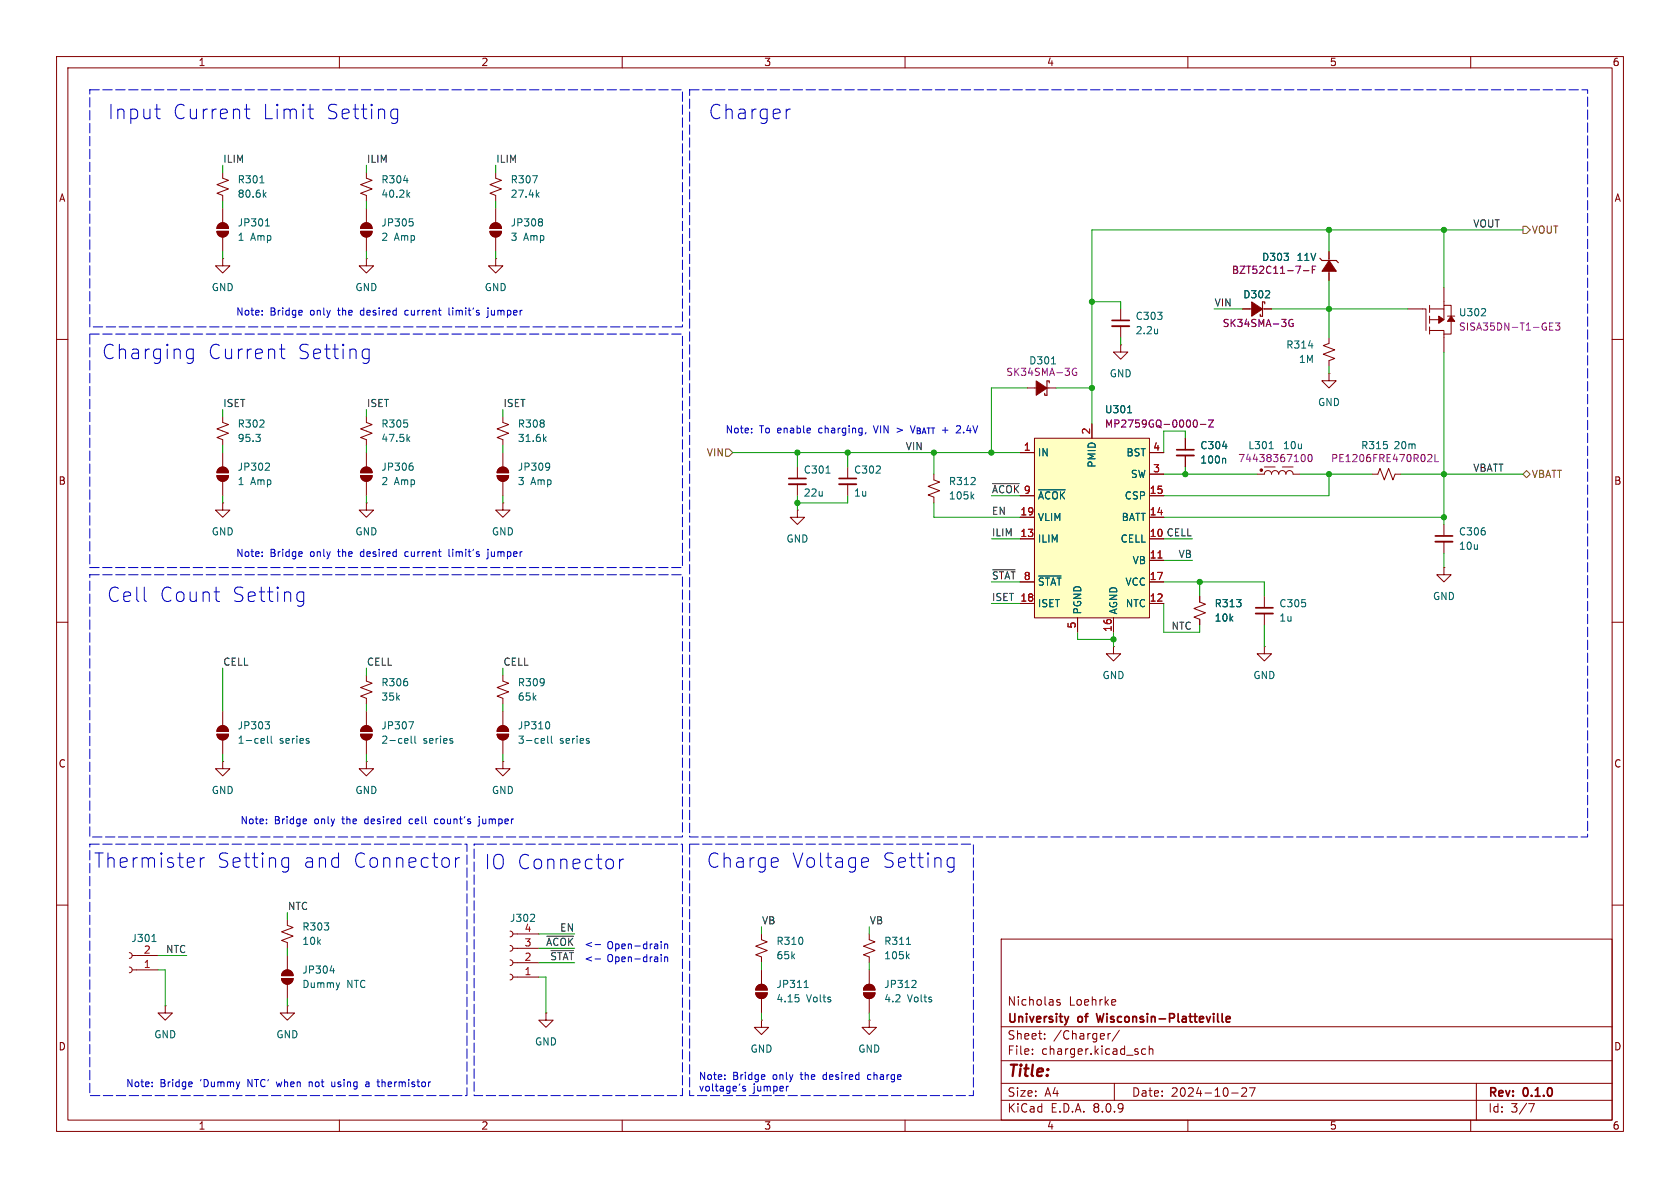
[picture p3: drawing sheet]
<svg xmlns="http://www.w3.org/2000/svg" width="297mm" height="210mm" viewBox="0 0 297 210" stroke-linecap="round" stroke-linejoin="round" font-family="sans-serif">
<g fill="none" stroke="#840000" stroke-width=".18">
<path d="M10 10h277v190h-277zM12 12h273v186h-273zM60 10v2M110 10v2M160 10v2M210 10v2M260 10v2M38.6 39.7a1.02 1.02 0 0 1 1.2-.2 1.02 1.02 0 0 1 .6 .9h-2zM39.4 30.5v1l1 .4-2 .7 2 .8-2 .8 1 .3v1.1M39.4 36.8v2.6M64 39.7a1.02 1.02 0 0 1 1.2-.2 1.02 1.02 0 0 1 .6 .9h-2zM64.8 30.5v1l1 .4-2 .7 2 .8-2 .8 1 .3v1.1"/>
<path d="M64.8 36.8v2.6M86.9 39.7a1.02 1.02 0 0 1 1.1-.2 1.02 1.02 0 0 1 .6 .9h-2zM87.6 30.5v1l1 .4-2 .7 2 .8-2 .8 1 .3v1.1M87.6 36.8v2.6M38.4 40.9h2a1.02 1.02 0 0 1-1 1 1.02 1.02 0 0 1-1-1zM39.4 45.7v1.3h1.2l-1.2 1.3-1.3-1.3h1.3M39.4 45.7h.1M39.4 41.9v2.6M63.8 40.9h2a1.02 1.02 0 0 1-1 1 1.02 1.02 0 0 1-1-1zM64.8 45.7v1.3h1.2l-1.2 1.3-1.3-1.3h1.3M64.8 45.7h.1M64.8 41.9v2.6"/>
<path d="M86.6 40.9h2a1.02 1.02 0 0 1-1 1 1.02 1.02 0 0 1-1-1zM87.6 45.7v1.3h1.3l-1.3 1.3-1.2-1.3h1.2M87.6 45.7h.1M87.6 41.9v2.6M198.1 54.6v2M198.1 57.7v2M219.7 54.6h5.1M234.9 59.7v1l-1 .4 2.1 .7-2.1 .8 2.1 .8-1.1 .4v1M234.9 44.5v5M248.9 54.6h3.2v3.8M252.7 54.6h2.6v1.9M252.7 58.4h2.6v.7"/>
<path d="M252.7 54v1.2M252.7 55.9v1.3M252.7 57.8v1.3M252.7 56.5h1.9M255.3 54.6v-.6h1.2v1.9M255.3 50.8v3.2M255.3 59.1v3.1M255.9 55.9h1.3M256.5 56.5v2.6h-1.2M10 60h2M39.4 73.7v1l1 .4-2 .7 2 .8-2 .7 1 .4v1M64.8 73.7v1l1 .4-2 .7 2 .8-2 .7 1 .4v1"/>
<path d="M88.9 73.7v1l1 .4-2 .7 2 .8-2 .7 1 .4v1M198.1 61v1.2h1.3l-1.3 1.3-1.3-1.3h1.3M198.1 61h.1M209.5 77.5v2M234.9 66v1.3h1.3l-1.3 1.3-1.2-1.3h1.2M234.9 66h.1M285 60h2M38.4 84.1h2a1.02 1.02 0 0 1-1 1 1.02 1.02 0 0 1-1-1zM38.6 82.9a1.02 1.02 0 0 1 1.2-.3 1.02 1.02 0 0 1 .6 1h-2zM39.4 88.9v1.3h1.2l-1.2 1.2-1.3-1.2h1.3M39.4 88.9h.1M39.4 80v2.6"/>
<path d="M39.4 85.1v2.5M63.8 84.1h2a1.02 1.02 0 0 1-1 1 1.02 1.02 0 0 1-1-1zM64 82.9a1.02 1.02 0 0 1 1.2-.3 1.02 1.02 0 0 1 .6 1h-2zM64.8 88.9v1.3h1.2l-1.2 1.2-1.3-1.2h1.3M64.8 88.9h.1M64.8 80v2.6M64.8 85.1v2.5M87.9 84.1h2a1.02 1.02 0 0 1-1 1 1.02 1.02 0 0 1-1-1zM88.2 82.9a1.02 1.02 0 0 1 1.1-.3 1.02 1.02 0 0 1 .6 1h-2zM88.9 88.9v1.3h1.3l-1.3 1.2-1.3-1.2h1.3M88.9 88.9h.1M88.9 80v2.6"/>
<path d="M88.9 85.1v2.5M141 90.2v1.2h1.2l-1.2 1.3-1.3-1.3h1.3M141 90.2h.1M141 82.6v2M141 85.6v2M149.9 82.6v2M149.9 85.6v2M165.1 83.8v1l1 .4-2 .8 2 .7-2 .8 1 .4v1M209.5 80.5v2.1M222.2 83.8h1.3a.63 .63 0 0 1 .7-.6 .63 .63 0 0 1 .6 .6 .63 .63 0 0 1 .6-.6 .63 .63 0 0 1 .7 .6 .63 .63 0 0 1 .6-.6 .63 .63 0 0 1 .6 .6 .63 .63 0 0 1 .7-.6 .63 .63 0 0 1 .6 .6h1.3M223.5 82.6h1.9M226.7 82.6h1.9"/>
<path d="M242.6 83.8h1l.4-1 .7 2 .8-2 .8 2 .3-1h1M255.3 92.7v2M255.3 95.8v2M10 110h2M64.8 119.4v1l1 .4-2 .7 2 .8-2 .8 1 .3v1.1M88.9 119.4v1l1 .4-2 .7 2 .8-2 .8 1 .3v1.1M196.8 114.3v1.3h1.3l-1.3 1.2-1.2-1.2h1.2M196.8 114.3h.1M212.1 105.4v1l1 .4-2 .8 2 .7-2 .8 1 .4v1M223.5 114.3v1.3h1.3l-1.3 1.2-1.3-1.2h1.3M223.5 114.3h.1M223.5 105.4v2"/>
<path d="M223.5 108.5v2M255.3 100.3v1.3h1.2l-1.2 1.3-1.3-1.3h1.3M255.3 100.3h.1M285 110h2M38.4 129.8h2a1.02 1.02 0 0 1-1 1 1.02 1.02 0 0 1-1-1zM38.6 128.6a1.02 1.02 0 0 1 1.2-.2 1.02 1.02 0 0 1 .6 .9h-2zM39.4 134.6v1.3h1.2l-1.2 1.3-1.3-1.3h1.3M39.4 134.6h.1M39.4 125.7v2.6M39.4 130.8v2.6M63.8 129.8h2a1.02 1.02 0 0 1-1 1 1.02 1.02 0 0 1-1-1zM64 128.6a1.02 1.02 0 0 1 1.2-.2 1.02 1.02 0 0 1 .6 .9h-2z"/>
<path d="M64.8 134.6v1.3h1.2l-1.2 1.3-1.3-1.3h1.3M64.8 134.6h.1M64.8 125.7v2.6M64.8 130.8v2.6M87.9 129.8h2a1.02 1.02 0 0 1-1 1 1.02 1.02 0 0 1-1-1zM88.2 128.6a1.02 1.02 0 0 1 1.1-.2 1.02 1.02 0 0 1 .6 .9h-2zM88.9 134.6v1.3h1.3l-1.3 1.3-1.3-1.3h1.3M88.9 134.6h.1M88.9 125.7v2.6M88.9 130.8v2.6M10 160h2M22.9 168.4l.3 .2 .2 .3-.2 .4-.3 .1"/>
<path d="M22.9 170.9l.3 .2 .2 .4-.2 .3-.3 .2M23.4 168.9h4.5M23.4 171.5h4.5M29.2 177.8v1.3h-1.3l1.3 1.2 1.3-1.2h-1.3M29.2 177.8h.1M49.8 173h2a1.02 1.02 0 0 1-1 1 1.02 1.02 0 0 1-1-1zM50.1 171.8a1.02 1.02 0 0 1 1.1-.3 1.02 1.02 0 0 1 .6 1h-2zM50.8 177.8v1.3h1.3l-1.3 1.2-1.3-1.2h1.3M50.8 177.8h.1M50.8 162.6v1l1 .4-2 .7 2 .8-2 .7 1 .4v1M50.8 168.9v2.6M50.8 174v2.5"/>
<path d="M90.2 164.6l.3 .1 .2 .4-.2 .4-.3 .1M90.2 167.1l.3 .2 .2 .3-.2 .4-.3 .1M90.2 169.7l.3 .1 .2 .4-.2 .3-.3 .2M90.2 172.2l.3 .2 .2 .3-.2 .4-.3 .1M90.7 165.1h4.5M90.7 167.6h4.5M90.7 170.2h4.5M90.7 172.7h4.5M96.5 179.1v1.2h-1.3l1.3 1.3 1.3-1.3h-1.3M96.5 179.1h.1M133.6 175.5h2a1.02 1.02 0 0 1-1 1 1.02 1.02 0 0 1-1-1zM133.9 174.3a1.02 1.02 0 0 1 1.1-.2 1.02 1.02 0 0 1 .6 .9h-2z"/>
<path d="M134.6 165.1v1l1 .4-2 .8 2 .7-2 .8 1 .4v1M134.6 171.5v2.5M134.6 176.5v2.6M152.7 175.5h2a1.02 1.02 0 0 1-1 1 1.02 1.02 0 0 1-1-1zM152.9 174.3a1.02 1.02 0 0 1 1.2-.2 1.02 1.02 0 0 1 .6 .9h-2zM153.7 165.1v1l1 .4-2 .8 2 .7-2 .8 1 .4v1M153.7 171.5v2.5M153.7 176.5v2.6M177 166h108v32h-108zM187.4 176.8l-.4-.1-.2 .2 .1 .2 .5 .2v.3h-.6M197 176.7l.2 .4-.7 .1M197.2 177.6l-.2 .1"/>
<path d="M285 160h2M60 198v2M110 198v2M134.6 180.3v1.3h1.3l-1.3 1.3-1.3-1.3h1.3M134.6 180.3h.1M153.7 180.3v1.3h1.2l-1.2 1.3-1.3-1.3h1.3M153.7 180.3h.1M160 198v2M177 194.5h108M177 191.5h108M177 187.5h108M177 181.5h108"/>
<path d="M182.5 186.3v.1M182.5 185.5v.1M184.7 183.6v.1M184.7 182.8v.1M195.9 182.7v1M196.3 182.7l-.3 .1-.1 .2M197 191.5v3M197.9 182.1l-1.3 2M202.5 185.5l-.4-.1-.3 .3v.4l.2 .2h.5M203.2 185.5l.2-.1 .3 .1 .1 .9M203.2 184.9v1.5M210 198v2"/>
<path d="M217.7 193.2h1.2M219.5 192.4l.6-.1 .2 .1 .1 .3-.9 1.1h.9M220.9 192.3h1l-.7 1.5M260 198v2M261 191.5v6.5M270.2 195.1h1l-.6 1.5"/>
</g>
<path d="M196.6 56.6h3M208 79.5h3.1M139.4 84.6h3.1M148.3 84.6h3.1M253.7 94.7h3.1M222 107.4h3M188.9 179.7l-.3 1M193.8 179.2l.4 1.5M216.1 180.6l.2 .1M216.8 180.2l.7-.2-.1-.2-.4-.1-.2 .2v.7h.6" fill="none" stroke="#840000" stroke-width=".3"/>
<g fill="#840000" stroke="#840000" stroke-width=".18">
<path d="M63.8 84.1h2a1.02 1.02 0 0 1-1 1 1.02 1.02 0 0 1-1-1z"/>
<path d="M64 82.9a1.02 1.02 0 0 1 1.2-.3 1.02 1.02 0 0 1 .6 1h-2z"/>
<path d="M63.8 40.9h2a1.02 1.02 0 0 1-1 1 1.02 1.02 0 0 1-1-1z"/>
<path d="M64 39.7a1.02 1.02 0 0 1 1.2-.2 1.02 1.02 0 0 1 .6 .9h-2z"/>
<path d="M87.9 84.1h2a1.02 1.02 0 0 1-1 1 1.02 1.02 0 0 1-1-1z"/>
<path d="M88.2 82.9a1.02 1.02 0 0 1 1.1-.3 1.02 1.02 0 0 1 .6 1h-2z"/>
<path d="M38.4 40.9h2a1.02 1.02 0 0 1-1 1 1.02 1.02 0 0 1-1-1z"/>
<path d="M38.6 39.7a1.02 1.02 0 0 1 1.2-.2 1.02 1.02 0 0 1 .6 .9h-2z"/>
<path d="M86.6 40.9h2a1.02 1.02 0 0 1-1 1 1.02 1.02 0 0 1-1-1z"/>
<path d="M86.9 39.7a1.02 1.02 0 0 1 1.1-.2 1.02 1.02 0 0 1 .6 .9h-2z"/>
<path d="M38.4 84.1h2a1.02 1.02 0 0 1-1 1 1.02 1.02 0 0 1-1-1z"/>
<path d="M38.6 82.9a1.02 1.02 0 0 1 1.2-.3 1.02 1.02 0 0 1 .6 1h-2z"/>
<path d="M49.8 173h2a1.02 1.02 0 0 1-1 1 1.02 1.02 0 0 1-1-1z"/>
<path d="M50.1 171.8a1.02 1.02 0 0 1 1.1-.3 1.02 1.02 0 0 1 .6 1h-2z"/>
<path d="M63.8 129.8h2a1.02 1.02 0 0 1-1 1 1.02 1.02 0 0 1-1-1z"/>
<path d="M64 128.6a1.02 1.02 0 0 1 1.2-.2 1.02 1.02 0 0 1 .6 .9h-2z"/>
<path d="M221.3 53.4l1.9 1.2-1.9 1.3z"/>
<path d="M235 46l1.2 2h-2.5z"/>
<path d="M254.3 55.9l1 .6-1 .6z"/>
<path d="M256.5 55.9l.7 .9h-1.3z"/>
<path d="M133.6 175.5h2a1.02 1.02 0 0 1-1 1 1.02 1.02 0 0 1-1-1z"/>
<path d="M133.9 174.3a1.02 1.02 0 0 1 1.1-.2 1.02 1.02 0 0 1 .6 .9h-2z"/>
<path d="M152.7 175.5h2a1.02 1.02 0 0 1-1 1 1.02 1.02 0 0 1-1-1z"/>
<path d="M152.9 174.3a1.02 1.02 0 0 1 1.2-.2 1.02 1.02 0 0 1 .6 .9h-2z"/>
<path d="M87.9 129.8h2a1.02 1.02 0 0 1-1 1 1.02 1.02 0 0 1-1-1z"/>
<path d="M88.2 128.6a1.02 1.02 0 0 1 1.1-.2 1.02 1.02 0 0 1 .6 .9h-2z"/>
<path d="M38.4 129.8h2a1.02 1.02 0 0 1-1 1 1.02 1.02 0 0 1-1-1z"/>
<path d="M38.6 128.6a1.02 1.02 0 0 1 1.2-.2 1.02 1.02 0 0 1 .6 .9h-2z"/>
<circle cx="223" cy="83.1" r=".22"/>
</g>
<g fill="none" stroke="#006464" stroke-width=".18">
<path d="M46 32.3h.7M46.7 34.4l.3 .5M46.9 39.9h.7M47 34l-.4 .5M47.2 38.9l.1-.2v1.2M71.4 31.9h.7M72.1 34.4l.3 .5M72.4 38.7h.6M72.4 34l-.4 .5M72.8 39.2l.2 .2v.3l-.2 .2M94.2 31.1h.8l-.5 1.2M94.9 34.4l.4 .5"/>
<path d="M95.3 34l-.5 .5M95.7 38.7l.2 .2-.2 .3 .2 .3v.2l-.2 .2M204.6 58.2v.8M204.6 58.9h.1M261.9 55.8h.7M262.6 54.7v.4M45.2 76.8h.8l-.4 .5M45.9 77.3l.1 .2-.1 .5M72.1 77.6l.3 .4M72.4 77.2l-.4 .5M96.2 77.6l.4 .4M96.6 77.2l-.5 .5"/>
<path d="M216.1 78.9h.8M224.4 79.3h.7M231.3 61.1h.8M47.4 81.9l.2 .2v.3l-.7 .7h.7M72.7 81.9h.2M72.8 82.3l.2 .3v.3l-.2 .2M96.9 81.9l.2 .1a1.07 1.07 0 0 1-.1 1M97.2 82.4l-.3 .2M146 83.6h.8M171.8 87.7l.4 .5M172.2 87.4l-.5 .4M216.5 81l.2 .2v.7"/>
<path d="M46.6 130.5l.1 .3-.6 .2M46.7 131.3l-.1 .1M46.9 127.6h.7l-.4 .5M47.3 130.1v1.1l.2 .2M47.4 128.1l.2 .2v.3l-.2 .2M47.9 130.1v1.1l.2 .2M54.6 131v.3M72 130.5l.1 .3-.6 .2M72.1 131.3l-.1 .1M72.3 127.6h.8l-.5 1.2M72.7 130.1v1.1l.2 .2M73.3 130.1v1.1l.2 .2"/>
<path d="M80 131v.3M96.1 130.5l.2 .3-.6 .2M96.2 131.3l-.1 .1M96.8 130.1v1.1l.2 .2M97 127.6l.2 .5-.2 .7M97.5 130.1v1.1l.2 .2M104.1 131v.3M26.9 166.4h.7M58.3 171.6h.8M59 171.2v.8M60 173.7l-.3 .9M94.4 161.7l.1 .2v.3l-.8 .7h.8"/>
<path d="M140.6 175.8h.6M141.1 176.4l.2 .2-.2 .4M142.2 174.6h.7M142.4 173.5l.1-.2v1.3M160.3 166.9h.7M160.4 169l.3 .5M160.7 168.6l-.4 .5M161.7 173.3l.2 .2v.3l-.7 .8h.7"/>
</g>
<path d="M196.6 57.7h3M139.4 85.6h3.1M148.3 85.6h3.1M208 80.5h3.1M253.7 95.8h3.1M222 108.5h3" fill="none" stroke="#840000" stroke-width=".33"/>
<path d="M228.6 56.5a.59 .59 0 0 0-.8 .6 .59 .59 0 0 0 .8 .6v-.5h-.2M230.4 47.8h1M232 47.7h.4M232.6 47.1h-.6v1.2M273.9 57.7h.5M274.6 57.1h-.7v1.3h.7M275 57.1h.8l-.5 .5 .4 .1v.5l-.2 .2-.5-.2M230.1 80.5l.2-.2a.68 .68 0 0 1 .5 .7 .68 .68 0 0 1-.5 .6l-.2-.1M231.4 80.4l.1-.1a.68 .68 0 0 1 .5 .7 .68 .68 0 0 1-.5 .6 .84 .84 0 0 1-.1-1.2zM252.6 80.3l.4 .1 .1 .3-.7 .9h.7M253.7 80.3v1.3h.6" fill="none" stroke="#840084" stroke-width=".18"/>
<path d="M223.6 53.7v-.3h-.4v2.5h-.4v-.3M233.3 45.6l.4 .4h2.5l.4 .4" fill="none" stroke="#840000" stroke-width=".2"/>
<path d="M182.9 77.5h20.3v31.7h-20.3z" fill="#ffffc2"/>
<g fill="none" stroke="#840000" stroke-width=".18">
<path d="M219.7 54.6h1.3M223.5 54.6h1.3M234.9 44.5v1.2M234.9 48.3v1.2M181.6 68.6h5.1M182.9 77.5h20.3v31.7h-20.3zM193 74.9v2.6M209.5 77.5v2M180.3 80h2.6M180.3 95.3h2.6M180.3 91.4h2.6M203.2 80h2.5"/>
<path d="M203.2 99.1h2.5M203.2 91.4h2.5M203.2 87.6h2.5M203.2 83.8h2.5M209.5 80.5v2.1M180.3 106.7h2.6M180.3 102.9h2.6M190.5 109.2v2.6M196.8 109.2v2.6M203.2 106.7h2.5M203.2 102.9h2.5M212.1 105.4v1"/>
<path d="M212.1 109.5v1"/>
</g>
<path d="M204.7 98.6h.7" fill="none" stroke="#a90000" stroke-width=".18"/>
<path d="M185.9 64.3h.7M199.3 73h.8M216.1 78.9h.8M183.6 86.6h4.7M216.5 81l.2 .2v.7M183.6 101.8h4" fill="none" stroke="#006464" stroke-width=".18"/>
<path d="M228.6 56.5a.59 .59 0 0 0-.8 .6 .59 .59 0 0 0 .8 .6v-.5h-.2M230.4 47.8h1M232 47.7h.4M232.6 47.1h-.6v1.2M190.3 65.2a.59 .59 0 0 0-.7 .5 .59 .59 0 0 0 .7 .6v-.5h-.2M211.3 74.2a.68 .68 0 0 1 .4 .7 .68 .68 0 0 1-.4 .6M212.2 75h1M213.7 74.2h.8l-.8 1.3h.8" fill="none" stroke="#840084" stroke-width=".18"/>
<path d="M185.5 67.7v-.4h-.4v2.6h-.4v-.4" fill="none" stroke="#840000" stroke-width=".2"/>
<path d="M183.2 67.3l1.9 1.3-1.9 1.3z" fill="#840000" stroke="#840000" stroke-width=".18"/>
<path d="M269.2 40h.7l.6 .6-.6 .7h-.7zM128.3 79.4h.6l.6 .6-.6 .6h-.6zM269.2 83.8l.7-.6 .6 .6-.6 .7z" fill="none" stroke="#725600" stroke-width=".18"/>
<path d="M175.5 85.5h4.7M175.5 100.7h4M96.7 165.5h4.7M97.4 168h4" fill="none" stroke="#0f0f0f" stroke-width=".18"/>
<g fill="none" stroke="#0000c2" stroke-width=".18">
<path d="M27.4 19.3h.9M43.2 19.3h1M43.6 18.4v2.2l.1 .3 .5 .1M54.5 19.3h.9M69.3 19.4l.3-.1 .7 .1M70.3 19.3v2a.69 .69 0 0 1-.8 .5M139.7 19.3l-.5 .1M27.8 20.9l.5 .1M54.8 20.6l.1 .3 .5 .1M69.3 20.9l.3 .1 .7-.1M46.4 54.9v.1M46.4 55.6v.1"/>
<path d="M53.4 54.9v.3l-.6 .1M71.8 54.9l-.2 .2v.4l.2 .2M79.4 54.4v1.1l.2 .2M86.3 54.4v.2M86.3 54.9v1l-.3 .2M33.2 63.3l.2 .1 .8-.1M33.2 61.8l.2-.1 .8 .1M34.2 61.7v2.1a.69 .69 0 0 1-.9 .4M49.4 61.7h1M49.8 60.9v2.1l.1 .3 .5 .1M64.3 63.3l.2 .1 .8-.1M64.3 61.8l.2-.1 .8 .1"/>
<path d="M65.3 61.7v2.1a.69 .69 0 0 1-.9 .4M132.9 76.4v.1M132.9 75.7v.2M153.1 76.5l-.1 .2M154.4 75.3l.4 1.2M158.6 75.7l.9 .3-.9 .4M160.9 75.3l.5 1.2M46.4 98.3v.1M46.4 97.6v.1M53.4 97.6v.2l-.6 .2M71.8 97.5l-.2 .3v.3l.2 .3M79.4 97.1v1.1l.2 .2"/>
<path d="M86.3 97.1v.1M86.3 97.5v1.1l-.3 .2M37.8 104.6h1M38.6 106.3h.2M52.7 104.8l.3-.2 .7 .2M52.7 106.2l.3 .1 .7-.1M53.7 104.6v2.1a.69 .69 0 0 1-.9 .5M35.4 151.6v1.7M36.1 151.6a.65 .65 0 0 0-.7 .5M47.1 145.5v.1M47.1 144.8v.2M50.3 151.6l.7 .1"/>
<path d="M51 151.6v2.1a.69 .69 0 0 1-.8 .5M51 153.2l-.7 .1M54.1 144.8l.1 .3-.6 .1M72.6 144.8l-.3 .2v.4l.3 .2M77.3 144.8h-.4l-.1 .2 .1 .5 .4 .1M80.5 151.6v1.7M81.3 151.6a.65 .65 0 0 0-.8 .5M84.7 144.3v.2M84.7 144.8v1.1l-.2 .1M109.5 151.9v1.7M110.3 151.9a.65 .65 0 0 0-.8 .5M152.7 151.6l.7 .1 .1 .5-1.2 .3"/>
<path d="M153.4 153.2l-.7 .1M167.7 151.7l.2-.1 .8 .1M167.7 153.2l.2 .1 .8-.1M168.7 151.6v2.1a.69 .69 0 0 1-.9 .5M105.2 169.5h1M105.2 167h1M116.9 168.7v.2M116.9 166.4v.2M116.9 166.9v.8M116.9 169.2v.8M117.5 166.9v.8M117.5 169.2v.8"/>
<path d="M117.5 167l.2-.1h.3v.8M117.5 169.3l.2-.1h.3v.8M26.9 192v.1M26.9 191.3v.1M33.9 191.3l.1 .3-.6 .1M54.7 191.3v.8M54.8 191.3l-.1 .1M58.6 191.3v.6l.4 .2M64.7 191.3h.5M65.2 191.6h-.4l-.2 .2 .2 .3 .4-.1M128.1 190.7v.1M128.1 190v.2"/>
<path d="M131.3 192.1v.3l.5 .1v.2l-.2 .2-.3-.1M135.2 190v.3l-.6 .1M153.6 190l-.2 .2v.4l.2 .2"/>
</g>
<path d="M15.9 15.9h104.7v41.9h-104.7zM121.9 15.9h158.8v132.1h-158.8zM15.9 59.1h104.7v41.2h-104.7zM15.9 101.6h104.7v46.4h-104.7zM15.9 149.2h66.6v44.5h-66.6zM83.8 149.2h36.8v44.5h-36.8zM121.9 149.2h50.2v44.5h-50.2z" fill="none" stroke="#0000c2" stroke-width=".18" stroke-dasharray="1.7 .6"/>
<g fill="none" stroke="#009600" stroke-width=".18">
<path d="M39.4 29.2v1.3M39.4 35.6v1.2M64.8 29.2v1.3M64.8 35.6v1.2M87.6 29.2v1.3M87.6 35.6v1.2M39.4 44.5v1.2M64.8 44.5v1.2M87.6 44.5v1.2M193 53.3h5.1v1.3M198.1 59.7v1.3M214.6 54.6h5.1"/>
<path d="M224.8 54.6h24.1M234.9 40.6v3.9M234.9 49.5v10.2M255.3 40.6v10.2M269.2 40.6h-76.2v34.3M39.4 72.4v1.3M39.4 78.7v1.3M64.8 72.4v1.3M64.8 78.7v1.3M88.9 72.4v1.3M88.9 78.7v1.3M181.6 68.6h-6.3v11.4"/>
<path d="M186.7 68.6h6.3M209.5 77.5v-1.3h-3.8v3.8M234.9 64.8v1.2M255.3 62.2v30.5M39.4 87.6v1.3M64.8 87.6v1.3M88.9 87.6v1.3M129.5 80h50.8M141 80v2.6M141 87.6v2.6M149.9 80v2.6M149.9 87.6v1.3h-8.9"/>
<path d="M165.1 80v3.8M165.1 88.9v2.5h15.2M175.3 95.3h5M175.3 87.6h5M205.7 95.3h5.1M205.7 99.1h5.1M205.7 83.8h16.5M205.7 91.4h49.6M209.5 82.6v1.2M229.9 83.8h12.7M234.9 83.8v3.8h-29.2M247.6 83.8h21.6"/>
<path d="M255.3 97.8v2.5M39.4 118.1v7.6M64.8 118.1v1.3M88.9 118.1v1.3M175.3 102.9h5M175.3 106.7h5M190.5 111.8v1.2h6.3M196.8 111.8v2.5M205.7 106.7v5.1h6.4v-1.3M205.7 102.9h17.8v2.5M212.1 102.9v2.5M223.5 110.5v3.8"/>
<path d="M39.4 133.4v1.2M64.8 124.5v1.2M64.8 133.4v1.2M88.9 124.5v1.2M88.9 133.4v1.2M27.9 168.9h5.1M27.9 171.5h1.3v6.3M50.8 161.3v1.3M50.8 167.6v1.3M50.8 176.5v1.3M95.2 172.7h1.3v6.4M95.2 165.1h6.4"/>
<path d="M95.2 170.2h6.4M95.2 167.6h6.4M134.6 163.8v1.3M134.6 170.2v1.3M134.6 179.1v1.2M153.7 163.8v1.3M153.7 170.2v1.3M153.7 179.1v1.2"/>
</g>
<g fill="#009600" stroke="#009600" stroke-width=".18">
<circle cx="175.3" cy="80" r=".46"/>
<circle cx="193" cy="68.6" r=".46"/>
<circle cx="212.1" cy="102.9" r=".46"/>
<circle cx="209.5" cy="83.8" r=".46"/>
<circle cx="196.8" cy="113" r=".46"/>
<circle cx="255.3" cy="83.8" r=".46"/>
<circle cx="255.3" cy="91.4" r=".46"/>
<circle cx="234.9" cy="83.8" r=".46"/>
<circle cx="255.3" cy="40.6" r=".46"/>
<circle cx="234.9" cy="40.6" r=".46"/>
<circle cx="141" cy="80" r=".46"/>
<circle cx="141" cy="88.9" r=".46"/>
<circle cx="165.1" cy="80" r=".46"/>
<circle cx="149.9" cy="80" r=".46"/>
<circle cx="234.9" cy="54.6" r=".46"/>
<circle cx="193" cy="53.3" r=".46"/>
</g>
<g font-size="3.5" fill="#0000c2">
<text x="19" y="21.3">Input</text>
<text x="30.5" y="21.3">Current</text>
<text x="46.3" y="21.3">Limit</text>
<text x="57.5" y="21.3">Setting</text>
<text x="125.2" y="21.3">Charger</text>
<text x="18" y="63.7">Charging</text>
<text x="36.7" y="63.7">Current</text>
<text x="52.5" y="63.7">Setting</text>
<text x="18.9" y="106.7">Cell</text>
<text x="28.1" y="106.7">Count</text>
<text x="40.9" y="106.7">Setting</text>
<text x="16.6" y="153.6">Thermister</text>
<text x="38.3" y="153.6">Setting</text>
<text x="53.5" y="153.6">and</text>
<text x="62.3" y="153.6">Connector</text>
<text x="85.6" y="153.9">IO Connector</text>
<text x="124.9" y="153.6">Charge</text>
<text x="140" y="153.6">Voltage</text>
<text x="155.9" y="153.6">Setting</text>
</g>
<text font-size="2.8" fill="#840000" x="178" y="190.9">Title:</text>
<g font-size="2.1" fill="#840000">
<text x="178" y="178">Nicholas</text>
<text x="188.9" y="178">Loehrke</text>
<text x="178" y="184">Sheet:</text>
<text x="178" y="181.2">University</text>
<text x="186.2" y="184">/Charger/</text>
<text x="190.7" y="181.2">of</text>
<text x="194.6" y="181.2">Wisconsin-Platteville</text>
<text x="178" y="186.7">File:</text>
<text x="184.1" y="186.7">charger.kicad_sch</text>
<text x="178" y="196.9">KiCad</text>
<text x="178" y="194.1">Size:</text>
<text x="184.7" y="194.1">A4</text>
<text x="185.7" y="196.9">E.D.A.</text>
<text x="193.3" y="196.9">8.0.9</text>
<text x="200" y="194.1">Date:</text>
<text x="207" y="194.1">2024-10-27</text>
<text x="263" y="194.3">Rev:</text>
<text x="263" y="196.9">Id:</text>
<text x="267.1" y="196.9">3/7</text>
<text x="269.4" y="194.3">0.1.0</text>
</g>
<g font-size="1.8" fill="#840000">
<text x="35" y="11.9">1</text>
<text x="85" y="11.9">2</text>
<text x="135" y="11.9">3</text>
<text x="185" y="11.9">4</text>
<text x="235" y="11.9">5</text>
<text x="285" y="11.9">6</text>
<text x="10.3" y="35.9">A</text>
<text x="285.3" y="35.9">A</text>
<text x="10.3" y="85.9">B</text>
<text x="175.3" y="87.3">~{ACOK}</text>
<text x="285.3" y="85.9">B</text>
<text x="203.2" y="95">10 CELL</text>
<text x="10.3" y="135.9">C</text>
<text x="285.3" y="135.9">C</text>
<text x="10.3" y="185.9">D</text>
<text x="285.3" y="185.9">D</text>
<text x="35" y="199.9">1</text>
<text x="85" y="199.9">2</text>
<text x="135" y="199.9">3</text>
<text x="185" y="199.9">4</text>
<text x="235" y="199.9">5</text>
<text x="285" y="199.9">6</text>
</g>
<g font-size="1.8" fill="#0f0f0f">
<text x="39.4" y="28.9">ILIM</text>
<text x="64.8" y="28.9">ILIM</text>
<text x="87.6" y="28.9">ILIM</text>
<text x="260.3" y="40.3">VOUT</text>
<text x="214.6" y="54.3">VIN</text>
<text x="39.4" y="72">ISET</text>
<text x="64.8" y="72">ISET</text>
<text x="88.9" y="72">ISET</text>
<text x="160" y="79.7">VIN</text>
<text x="260.3" y="83.5">VBATT</text>
<text x="175.3" y="94.9">ILIM</text>
<text x="175.3" y="91.1">EN</text>
<text x="208.3" y="98.7">VB</text>
<text x="175.3" y="102.5">~{STAT}</text>
<text x="175.3" y="106.3">ISET 18</text>
<text x="207" y="111.4">NTC</text>
<text x="39.4" y="117.8">CELL</text>
<text x="64.8" y="117.8">CELL</text>
<text x="88.9" y="117.8">CELL</text>
<text x="50.8" y="160.9">NTC</text>
<text x="96.4" y="167.3">~{ACOK}</text>
<text x="98.9" y="164.8">EN</text>
<text x="134.6" y="163.5">VB</text>
<text x="153.7" y="163.5">VB</text>
<text x="29.2" y="168.6">NTC</text>
<text x="97.2" y="169.8">~{STAT}</text>
</g>
<g font-size="1.8" fill="#006464">
<text x="41.9" y="32.6">R301</text>
<text x="41.9" y="35.2">80.6k</text>
<text x="67.3" y="32.6">R304</text>
<text x="67.3" y="35.2">40.2k</text>
<text x="90.2" y="32.6">R307</text>
<text x="90.2" y="35.2">27.4k</text>
<text x="41.9" y="40.2">JP301</text>
<text x="67.3" y="40.2">JP305</text>
<text x="90.2" y="40.2">JP308</text>
<text x="41.9" y="42.8">1</text>
<text x="44.3" y="42.8">Amp</text>
<text x="67.3" y="42.8">2</text>
<text x="69.7" y="42.8">Amp</text>
<text x="90.2" y="42.8">3</text>
<text x="92.6" y="42.8">Amp</text>
<text x="223" y="46.3">D303</text>
<text x="229.1" y="46.3">11V</text>
<text x="37.3" y="51.7">GND</text>
<text x="62.7" y="51.7">GND</text>
<text x="85.6" y="51.7">GND</text>
<text x="219.7" y="52.9">D302</text>
<text x="200.7" y="56.7">C303</text>
<text x="200.7" y="59.3">2.2u</text>
<text x="257.8" y="56.1">U302</text>
<text x="227.3" y="61.8">R314</text>
<text x="229.5" y="64.4">1M</text>
<text x="196.1" y="66.9">GND</text>
<text x="232.9" y="72">GND</text>
<text x="41.9" y="75.8">R302</text>
<text x="67.3" y="75.8">R305</text>
<text x="91.4" y="75.8">R308</text>
<text x="195.2" y="73.3">U301</text>
<text x="41.9" y="78.3">95.3</text>
<text x="41.9" y="83.4">JP302</text>
<text x="67.3" y="83.4">JP306</text>
<text x="67.3" y="78.3">47.5k</text>
<text x="91.4" y="83.4">JP309</text>
<text x="91.4" y="78.3">31.6k</text>
<text x="142" y="83.9">C301</text>
<text x="150.9" y="83.9">C302</text>
<text x="183.4" y="80.9">IN</text>
<text x="193.9" y="82.8" transform="rotate(-90 193.9 82.8)">PMID</text>
<text x="199" y="80.9">BST</text>
<text x="212.1" y="79.6">C304</text>
<text x="212.1" y="82.1">100n</text>
<text x="220.6" y="79.6">L301</text>
<text x="226.7" y="79.6">10u</text>
<text x="240.5" y="79.6">R315</text>
<text x="246.3" y="79.6">20m</text>
<text x="41.9" y="86">1</text>
<text x="44.3" y="86">Amp</text>
<text x="67.3" y="86">2</text>
<text x="69.7" y="86">Amp</text>
<text x="91.4" y="86">3</text>
<text x="93.8" y="86">Amp</text>
<text x="142" y="88">22u</text>
<text x="150.9" y="88">1u</text>
<text x="167.6" y="86">R312</text>
<text x="167.6" y="88.5">105k</text>
<text x="183.4" y="88.5">~{ACOK}</text>
<text x="198.7" y="88.5">CSP</text>
<text x="199.8" y="84.7">SW</text>
<text x="37.3" y="94.8">GND</text>
<text x="62.7" y="94.8">GND</text>
<text x="86.9" y="94.8">GND</text>
<text x="183.4" y="92.3">VLIM</text>
<text x="198.2" y="92.3">BATT</text>
<text x="257.8" y="94.8">C306</text>
<text x="138.9" y="96.1">GND</text>
<text x="183.4" y="96.1">ILIM</text>
<text x="198" y="96.1">CELL</text>
<text x="200.1" y="99.9">VB</text>
<text x="257.8" y="97.4">10u</text>
<text x="183.4" y="107.5">ISET</text>
<text x="183.4" y="103.7">~{STAT}</text>
<text x="198.9" y="103.7">VCC</text>
<text x="198.9" y="107.5">NTC</text>
<text x="214.6" y="107.5">R313</text>
<text x="226.1" y="107.5">C305</text>
<text x="253.2" y="106.3">GND</text>
<text x="191.4" y="108.7" transform="rotate(-90 191.4 108.7)">PGND</text>
<text x="197.7" y="108.7" transform="rotate(-90 197.7 108.7)">AGND</text>
<text x="214.6" y="110.1">10k</text>
<text x="226.1" y="110.1">1u</text>
<text x="67.3" y="121.5">R306</text>
<text x="67.3" y="124.1">35k</text>
<text x="91.4" y="121.5">R309</text>
<text x="91.4" y="124.1">65k</text>
<text x="194.8" y="120.2">GND</text>
<text x="221.5" y="120.2">GND</text>
<text x="41.9" y="129.1">JP303</text>
<text x="41.9" y="131.7">1-cell</text>
<text x="49.4" y="131.7">series</text>
<text x="67.3" y="129.1">JP307</text>
<text x="67.3" y="131.7">2-cell</text>
<text x="74.8" y="131.7">series</text>
<text x="91.4" y="129.1">JP310</text>
<text x="91.4" y="131.7">3-cell</text>
<text x="98.9" y="131.7">series</text>
<text x="37.3" y="140.6">GND</text>
<text x="62.7" y="140.6">GND</text>
<text x="86.9" y="140.6">GND</text>
<text x="23.1" y="166.7">J301</text>
<text x="53.3" y="164.7">R303</text>
<text x="53.3" y="167.2">10k</text>
<text x="90.1" y="163.2">J302</text>
<text x="137.2" y="167.2">R310</text>
<text x="156.2" y="167.2">R311</text>
<text x="53.3" y="172.3">JP304</text>
<text x="137.2" y="169.8">65k</text>
<text x="156.2" y="169.8">105k</text>
<text x="53.3" y="174.9">Dummy</text>
<text x="61.3" y="174.9">NTC</text>
<text x="137.2" y="174.9">JP311</text>
<text x="137.2" y="177.4">4.15</text>
<text x="142.6" y="177.4">Volts</text>
<text x="156.2" y="174.9">JP312</text>
<text x="156.2" y="177.4">4.2</text>
<text x="160.4" y="177.4">Volts</text>
<text x="27.2" y="183.7">GND</text>
<text x="48.8" y="183.7">GND</text>
<text x="94.5" y="185">GND</text>
<text x="132.6" y="186.3">GND</text>
<text x="151.6" y="186.3">GND</text>
</g>
<g font-size="1.8" fill="#725600">
<text x="270.7" y="41.5">VOUT</text>
<text x="124.9" y="80.9">VIN</text>
<text x="270.7" y="84.7">VBATT</text>
</g>
<g font-size="1.8" fill="#840084">
<text x="217.7" y="48.6">BZT52C11-7-F</text>
<text x="216.1" y="58">SK34SMA-3G</text>
<text x="257.8" y="58.6">SISA35DN-T1-GE3</text>
<text x="181.9" y="64.6">D301</text>
<text x="177.8" y="66.6">SK34SMA-3G</text>
<text x="195.2" y="75.8">MP2759GQ-0000-Z</text>
<text x="218.8" y="81.9">74438367100</text>
<text x="235.2" y="81.9">PE1206FRE470R02L</text>
</g>
<g font-size="1.8" fill="#0000c2">
<text x="41.7" y="56">Note:</text>
<text x="47.7" y="56">Bridge</text>
<text x="54.9" y="56">only</text>
<text x="60" y="56">the</text>
<text x="64.2" y="56">desired</text>
<text x="72.2" y="56">current</text>
<text x="80.2" y="56">limit's</text>
<text x="87.3" y="56">jumper</text>
<text x="128.2" y="76.8">Note:</text>
<text x="134.2" y="76.8">To enable</text>
<text x="145" y="76.8">charging,</text>
<text x="155" y="76.8">VIN</text>
<text x="161.9" y="76.8">V_{BATT} 2.4V</text>
<text x="167.6" y="76.8">+</text>
<text x="41.7" y="98.7">Note:</text>
<text x="47.7" y="98.7">Bridge</text>
<text x="54.9" y="98.7">only</text>
<text x="60" y="98.7">the</text>
<text x="64.2" y="98.7">desired</text>
<text x="72.2" y="98.7">current</text>
<text x="80.2" y="98.7">limit's</text>
<text x="87.3" y="98.7">jumper</text>
<text x="42.4" y="145.9">Note:</text>
<text x="48.5" y="145.9">Bridge</text>
<text x="55.7" y="145.9">only</text>
<text x="60.8" y="145.9">the</text>
<text x="64.9" y="145.9">desired</text>
<text x="73" y="145.9">cell</text>
<text x="77.7" y="145.9">count's</text>
<text x="85.8" y="145.9">jumper</text>
<text x="103.2" y="167.7">&lt;-</text>
<text x="107.1" y="168">Open-drain</text>
<text x="103.2" y="170.3">&lt;-</text>
<text x="107.1" y="170.3">Open-drain</text>
<text x="123.4" y="191.1">Note:</text>
<text x="129.5" y="191.1">Bridge</text>
<text x="136.7" y="191.1">only</text>
<text x="141.8" y="191.1">the</text>
<text x="146" y="191.1">desired</text>
<text x="154" y="191.1">charge</text>
<text x="22.2" y="192.4">Note:</text>
<text x="28.3" y="192.4">Bridge</text>
<text x="35.5" y="192.4">'Dummy</text>
<text x="44" y="192.4">NTC'</text>
<text x="49.4" y="192.4">when</text>
<text x="55.3" y="192.4">not</text>
<text x="59.5" y="192.4">using</text>
<text x="65.7" y="192.4">a</text>
<text x="68" y="192.4">thermistor</text>
<text x="123.4" y="193.2">voltage's</text>
<text x="133.1" y="193.2">jumper</text>
</g>
<g font-size="1.8" fill="#a90000">
<text x="192.8" y="76.9" transform="rotate(-90 192.8 76.9)">2</text>
<text x="180.9" y="79.8">1</text>
<text x="203.8" y="83.6">3</text>
<text x="203.8" y="79.8">4</text>
<text x="180.9" y="87.4">9</text>
<text x="203.2" y="87.4">15</text>
<text x="180.3" y="95">13</text>
<text x="180.3" y="91.2">19</text>
<text x="203.2" y="91.2">14</text>
<text x="203.2" y="95">10</text>
<text x="203.2" y="98.8">11</text>
<text x="180.3" y="106.4">18</text>
<text x="180.9" y="102.6">8</text>
<text x="203.2" y="106.4">12</text>
<text x="203.2" y="102.6">17</text>
<text x="190.2" y="111.2" transform="rotate(-90 190.2 111.2)">5</text>
<text x="196.6" y="111.8" transform="rotate(-90 196.6 111.8)">16</text>
<text x="92.6" y="167.4">3</text>
<text x="92.6" y="164.8">4</text>
<text x="25.3" y="171.2">1</text>
<text x="25.3" y="168.7">2</text>
<text x="92.6" y="172.5">1</text>
<text x="92.6" y="169.9">2</text>
</g>
</svg>
